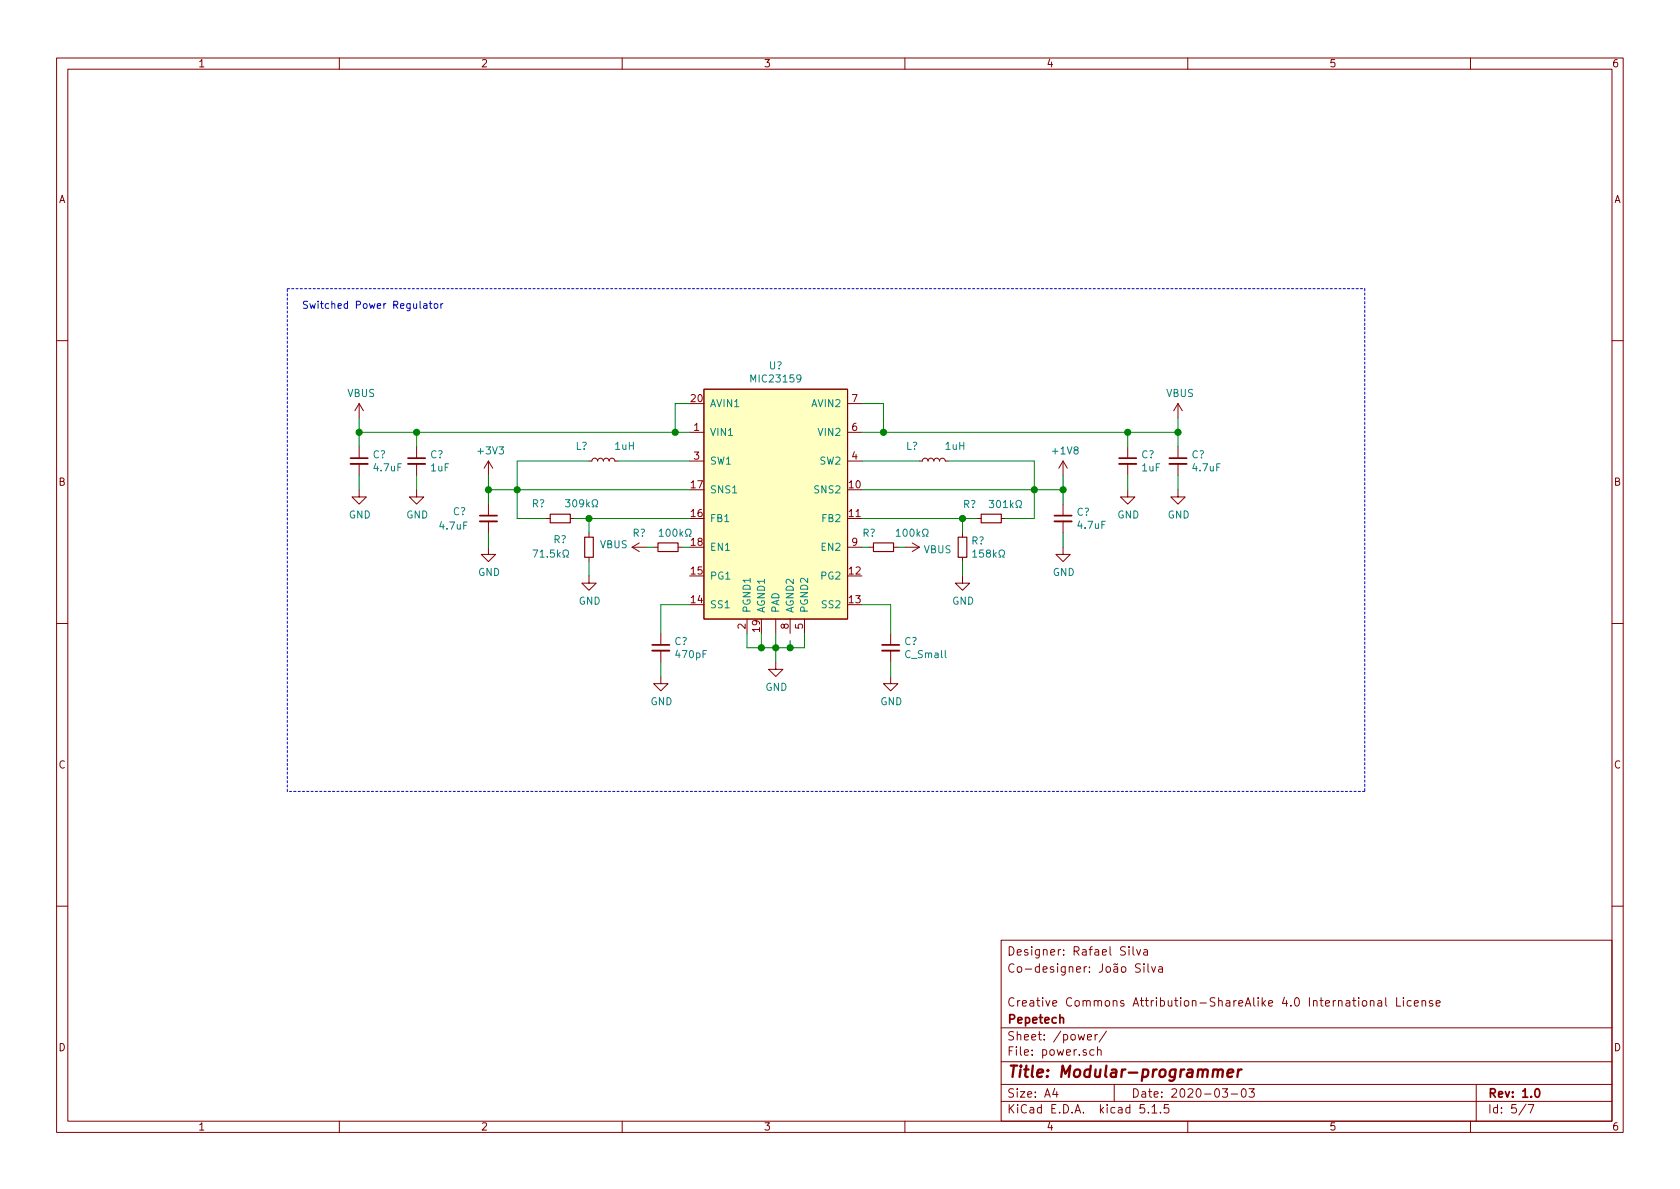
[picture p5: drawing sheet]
<svg xmlns="http://www.w3.org/2000/svg" width="297mm" height="210mm" viewBox="0 0 297 210" stroke-linecap="round" stroke-linejoin="round" font-family="sans-serif">
<g fill="none" stroke="#840000" stroke-width=".18">
<path d="M10 10.3h277v189.9h-277zM12 12.2h273v186.1h-273zM60 10.3v1.9M110 10.3v1.9M160 10.3v1.9M210 10.3v1.9M260 10.3v1.9M10 60.2h2M63.5 71.4l-.8 1.2M63.5 71.4v2.5M63.5 79v2M63.5 71.4l.8 1.2"/>
<path d="M73.7 79v2M121.9 76.4h2.6M124.5 68.8h25.4v40.7h-25.4zM149.9 76.4h2.5M149.9 71.4h2.5M199.4 79v2M208.3 71.4l-.8 1.2M208.3 71.4v2.5M208.3 79v2M208.3 71.4l.7 1.2M285 60.2h2M63.5 86.6v1.3h1.3l-1.3 1.2-1.3-1.2h1.3"/>
<path d="M63.5 82v2.1M73.7 86.6v1.3h1.2l-1.2 1.2-1.3-1.2h1.3M73.7 82v2.1M86.4 96.8v1.2h1.2l-1.2 1.3-1.3-1.3h1.3M86.4 81.5l-.8 1.3M86.4 81.5v2.6M86.4 89.1v2.1M86.4 92.2v2M86.4 81.5l.7 1.3M96.5 91.7h.8M100.8 91.7h.8M104.1 81.5h.5l.2-.3 .3-.2 .4 .1 .2 .4 .1-.3 .3-.2 .4 .1 .2 .4 .1-.3 .3-.2 .4 .1 .2 .4 .1-.3 .3-.2 .4 .1 .2 .4h.5"/>
<path d="M104.1 94.2v.8M104.1 98.5v.8M111.8 96.8h2.5M111.8 96.8l1.2 .7M113 96l-1.2 .8M115.6 96.8h.7M119.9 96.8h.7M121.9 81.5h2.6M149.9 96.8h2.5M149.9 81.5h2.5M153.7 96.8h.7M158 96.8h.7"/>
<path d="M160 96.8h2.6M161.3 96l1.3 .8M162.6 81.5h.5l.1-.3 .3-.2 .4 .1 .2 .4 .1-.3 .3-.2 .4 .1 .2 .4 .1-.3 .3-.2 .4 .1 .2 .4 .1-.3 .3-.2 .5 .1 .1 .4h.5M162.6 96.8l-1.3 .7M170.2 94.2v.8M170.2 98.5v.8M172.7 91.7h.8M177 91.7h.8M188 96.8v1.2h1.2l-1.2 1.3-1.3-1.3h1.3M188 81.5v2.6M188 89.1v2.1M188 92.2v2"/>
<path d="M188 81.5l-.8 1.3M188 81.5l.7 1.3M199.4 86.6v1.3h1.3l-1.3 1.2-1.3-1.2h1.3M199.4 82v2.1M208.3 86.6v1.3h1.2l-1.2 1.2-1.3-1.2h1.3M208.3 82v2.1M10 110.3h2M104.1 101.8v1.3h1.3l-1.3 1.3-1.2-1.3h1.2M116.8 119.6v1.3h1.3l-1.3 1.3-1.2-1.3h1.2M116.8 112v2M116.8 115.1v2M132.1 109.5v2.5"/>
<path d="M137.2 117.1v1.3h1.2l-1.2 1.2-1.3-1.2h1.3M137.2 109.5v2.5M139.7 109.5v2.5M142.2 109.5v2.5M157.5 119.6v1.3h1.2l-1.2 1.3-1.3-1.3h1.3M157.5 112v2M157.5 115.1v2M170.2 101.8v1.3h1.2l-1.2 1.3-1.3-1.3h1.3M285 110.3h2M10 160.2h2M177 166.3h108v32h-108zM199.6 167.4v.2"/>
<path d="M199.6 167.9v1M200.3 167.4v1.3l.3 .2M201 167.9l.3 1 .4-1M201.6 170.5l-.6-.1-.2 .3v.3l.7 .4v.4l-.2 .1h-.5M202.3 170.4v.2M202.3 168h.5l.1 .9M202.3 170.9v1M202.9 168.3h-.5l-.2 .2 .2 .4 .5-.1M203 170.4v1.3l.2 .2M203.6 170.9l.4 1 .3-1M204.9 171h.6v.9M205.5 171.3l-.4 .1-.3 .2 .3 .3h.4"/>
<path d="M240.9 177.1l.2-.2 .5 .2v.7l-.2 .1-.5-.1zM242.3 177.1l.2-.2 .4 .1v.9M242.3 176.9v1M243.6 177h.6l.1 .9M244.3 177.3l-.5 .1-.2 .2v.2l.2 .1 .5-.1M245 176.4v1.3l.2 .2M246.9 176.4v1.5h.7M248.1 176.4v.2M248.1 176.9v1M249.5 177l-.4-.1-.3 .3 .1 .6h.6M250.1 177.4l.7-.1-.1-.3-.4-.1-.2 .2v.7h.6M251.4 177.1l.2-.2 .4 .1 .1 .9"/>
<path d="M251.4 176.9v1M253.3 177a.37 .37 0 0 0-.6 .1l.1 .3 .5 .1 .1 .1-.3 .3-.4-.1M253.9 177.4l.7-.1v-.3l-.5-.1-.2 .2 .1 .7h.6M285 160.2h2M60 198.3v1.9M110 198.3v1.9M160 198.3v1.9M177 194.8h108M177 191.8h108M177 187.8h108M177 181.8h108M186.5 192.5l-.4 1h1"/>
<path d="M186.8 193v1M192.3 183.4l.7-.1-.1-.3-.4-.1-.2 .2v.7h.6M193.4 185.7l-.4-.1-.3 .3 .1 .6 .2 .1 .4-.1M193.6 182.9v1M194.1 185.7l.2-.1 .3 .1 .1 .9M194.1 182.9l-.5 .3M194.1 185.1v1.5M195.6 182.3l-1.3 2M197 191.8v3M202.3 195.3h-.7l-.1 .7 .3-.1 .5 .1 .1 .2-.1 .5-.2 .1-.6-.1M203 196.7v.1M203.7 195.8l.4-.5v1.5"/>
<path d="M203.7 196.8h.8M205.2 196.7v.1M206.6 195.3h-.7l-.1 .7 .2-.1 .6 .1 .1 .2-.1 .5-.2 .1-.6-.1M210 198.3v1.9M216.1 192.5h.9l-.4 .6 .4 .1v.7l-.2 .1-.7-.1M217.7 193.5h1.1M219.6 192.7l.4-.2a.94 .94 0 0 1 0 1.5 .82 .82 0 0 1-.4-1.3zM220.8 192.5h1l-.5 .6 .4 .1v.7l-.2 .1-.7-.1M260 198.3v1.9M261 191.8v6.5M269.8 195.2l-1.2 2M270.2 195.3h1l-.6 1.5"/>
</g>
<path d="M62 81h3M72.1 81h3.1M84.8 91.2h3.1M186.4 91.2h3.1M197.9 81h3M206.8 81h3M115.3 114h3.1M156 114h3M187.4 180.1l.2-.2 .4 .1v.9M271.5 192.7l.2-.2a.81 .81 0 0 1 .6 .6 .81 .81 0 0 1-.3 .8l-.1 .1a.79 .79 0 0 1-.4-1.3z" fill="none" stroke="#840000" stroke-width=".3"/>
<path d="M214.5 189.3a.5 .5 0 0 1 .9 .1l-.2 1M215.4 189.4a.47 .47 0 0 1 .4-.3 .47 .47 0 0 1 .4 .3l-.1 1M217 189.8l1-.2v-.4l-.6-.1-.3 .3v.9l.1 .1 .6-.1M218.9 189.1l-.1 1.3M219.5 189.1a.55 .55 0 0 0-.6 .4" fill="none" stroke="#840000" stroke-width=".41"/>
<path d="M62 82h3M72.1 82h3.1M84.8 92.2h3.1M186.4 92.2h3.1M197.9 82h3M206.8 82h3M115.3 115.1h3.1M156 115.1h3" fill="none" stroke="#840000" stroke-width=".33"/>
<path d="M97.3 90.9h3.5v1.6h-3.5zM103.4 95h1.5v3.5h-1.5zM116.3 96h3.6v1.5h-3.6zM154.4 96h3.6v1.5h-3.6zM169.4 95h1.5v3.5h-1.5zM173.5 90.9h3.5v1.6h-3.5z" fill="none" stroke="#840000" stroke-width=".2"/>
<g fill="none" stroke="#008484" stroke-width=".18">
<path d="M94.2 97.3h.9l-.6 1.2M99.5 98.5h.3v-.2a.54 .54 0 0 1-.2-.8 .54 .54 0 0 1 .7-.2 .59 .59 0 0 1-.1 1v.2h.3M100 88.4h.8l-.4 .4 .3 .2v.6h-.5l-.2-.1M104.7 89.6h.3v-.2a.55 .55 0 0 1-.3-.8 .55 .55 0 0 1 .9-.1l.1 .2a.53 .53 0 0 1-.3 .7v.2h.3M116.6 93.9l.3-.3v1.2M116.6 94.8h.7M121.2 94.8h.3v-.2a.55 .55 0 0 1-.2-.8 .55 .55 0 0 1 .8-.1l.1 .2a.53 .53 0 0 1-.3 .7v.2h.3M158.5 93.9l.3-.3v1.2M158.5 94.8h.7M163.1 94.8h.3v-.2a.55 .55 0 0 1-.2-.8 .55 .55 0 0 1 .8-.1l.1 .2a.53 .53 0 0 1-.3 .7v.2h.3M172 97.6l.3-.3v1.2M172 98.5h.7"/>
<path d="M174.9 88.5h.8l-.4 .5 .3 .1v.6l-.5 .1-.2-.2M176.6 98.5h.3v-.2a.55 .55 0 0 1-.2-.8 .55 .55 0 0 1 .8-.1l.1 .2a.53 .53 0 0 1-.3 .7v.2h.3M179.6 89.8h.3v-.3a.55 .55 0 0 1-.2-.8 .55 .55 0 0 1 .8 0l.1 .1a.53 .53 0 0 1-.3 .7v.3h.3"/>
</g>
<path d="M124.5 68.8h25.4v40.7h-25.4z" fill="#ffffc2" stroke="#ffffc2" stroke-width=".18"/>
<path d="M50.8 51h190.5M241.3 51v88.9M50.8 139.9v-88.9M241.3 139.9h-190.5" fill="none" stroke="#0000c2" stroke-width=".18" stroke-dasharray=".4 .4"/>
<g fill="none" stroke="#008400" stroke-width=".18">
<path d="M63.5 73.9v5.1M63.5 76.4h58.4M73.7 76.4v2.6M121.9 71.4h-2.5v5M152.4 76.4h55.9M152.4 71.4h3.8v5M199.4 76.4v2.6M208.3 73.9v5.1M63.5 84.1v2.5M73.7 84.1v2.5M86.4 86.6h35.5M86.4 84.1v5"/>
<path d="M86.4 94.2v2.6M101.6 91.7h20.3M104.1 81.5h-12.7v10.2h5.1M104.1 91.7v2.5M104.1 99.3v2.5M109.2 81.5h12.7M114.3 96.8h1.3M120.6 96.8h1.3M152.4 91.7h20.3M152.4 86.6h35.6M152.4 81.5h10.2M152.4 96.8h1.3"/>
<path d="M158.7 96.8h1.3M167.6 81.5h15.3v10.2h-5.1M170.2 91.7v2.5M170.2 99.3v2.5M188 84.1v5M188 94.2v2.6M199.4 84.1v2.5M208.3 84.1v2.5M116.8 117.1v2.5M121.9 106.9h-5.1v5.1M132.1 112v2.5h10.1v-2.5M134.6 112v2.5"/>
<path d="M137.2 112v5.1M139.7 113.3v1.2M152.4 106.9h5.1v5.1M157.5 117.1v2.5"/>
</g>
<path d="M74.9 53.7h.5l.1 .8M75.5 54h-.4l-.2 .2v.3h.6M75.9 53.7h.5M76.1 53.3v1.1l.3 .1M76.9 53.7h.3l.2 .2-.1 .6h-.3l-.2-.1zM78 53.7v.8M78.3 53.7l-.3 .2" fill="none" stroke="#0000c2" stroke-width=".18"/>
<g fill="#008400" stroke="#008400" stroke-width=".25">
<circle cx="208.3" cy="76.4" r=".51"/>
<circle cx="139.7" cy="114.5" r=".51"/>
<circle cx="63.5" cy="76.4" r=".51"/>
<circle cx="156.2" cy="76.4" r=".51"/>
<circle cx="137.2" cy="114.5" r=".51"/>
<circle cx="73.7" cy="76.4" r=".51"/>
<circle cx="134.6" cy="114.5" r=".51"/>
<circle cx="86.4" cy="86.6" r=".51"/>
<circle cx="104.1" cy="91.7" r=".51"/>
<circle cx="199.4" cy="76.4" r=".51"/>
<circle cx="91.4" cy="86.6" r=".51"/>
<circle cx="119.4" cy="76.4" r=".51"/>
<circle cx="170.2" cy="91.7" r=".51"/>
<circle cx="188" cy="86.6" r=".51"/>
<circle cx="182.9" cy="86.6" r=".51"/>
</g>
<text font-size="2.8" fill="#840000" x="178" y="190.5">Title: Modular-programmer</text>
<g font-size="2.1" fill="#840000">
<text x="178" y="172">Co-designer: João Silva</text>
<text x="178" y="169">Designer: Rafael Silva</text>
<text x="178" y="178">Creative Commons Attribution-ShareAlike 4.0 International License</text>
<text x="178" y="184">Sheet: /power/</text>
<text x="178" y="181">Pepetech</text>
<text x="178" y="186.7">File: power.sch</text>
<text x="178" y="196.9">KiCad E.D.A. kicad 5.1.5</text>
<text x="178" y="194.1">Size: A4</text>
<text x="200" y="194.1">Date: 2020-03-03</text>
<text x="263" y="194.1">Rev: 1.0</text>
<text x="263" y="196.9">Id: 5/7</text>
</g>
<g font-size="1.8" fill="#840000">
<text x="35" y="11.9">1</text>
<text x="85" y="11.9">2</text>
<text x="135" y="11.9">3</text>
<text x="185" y="11.9">4</text>
<text x="235" y="11.9">5</text>
<text x="285" y="11.9">6</text>
<text x="10.4" y="35.9">A</text>
<text x="285.4" y="35.9">A</text>
<text x="122.2" y="71.1">20</text>
<text x="150.6" y="71.1">7</text>
<text x="122.7" y="76.2">1</text>
<text x="150.6" y="76.2">6</text>
<text x="122.7" y="81.3">3</text>
<text x="150.6" y="81.3">4</text>
<text x="10.4" y="85.9">B</text>
<text x="122.2" y="86.4">17</text>
<text x="150.2" y="86.4">10</text>
<text x="285.4" y="85.9">B</text>
<text x="122.2" y="91.4">16</text>
<text x="150.2" y="91.4">11</text>
<text x="122.2" y="101.6">15</text>
<text x="122.2" y="96.5">18</text>
<text x="150.2" y="101.6">12</text>
<text x="150.6" y="96.5">9</text>
<text x="122.2" y="106.7">14</text>
<text x="150.2" y="106.7">13</text>
<text x="131.8" y="111.2" transform="rotate(-90 131.8 111.2)">2</text>
<text x="134.4" y="111.7" transform="rotate(-90 134.4 111.7)">19</text>
<text x="139.4" y="111.2" transform="rotate(-90 139.4 111.2)">8</text>
<text x="142" y="111.2" transform="rotate(-90 142 111.2)">5</text>
<text x="10.4" y="135.9">C</text>
<text x="285.4" y="135.9">C</text>
<text x="10.4" y="185.9">D</text>
<text x="285.4" y="185.9">D</text>
<text x="35" y="199.9">1</text>
<text x="85" y="199.9">2</text>
<text x="135" y="199.9">3</text>
<text x="185" y="199.9">4</text>
<text x="235" y="199.9">5</text>
<text x="285" y="199.9">6</text>
</g>
<text font-size="1.8" fill="#0000c2" x="53.3" y="54.6">Switched Power Regulator</text>
<g font-size="1.8" fill="#008484">
<text x="136" y="65.3">U?</text>
<text x="61.4" y="70.2">VBUS</text>
<text x="133.1" y="67.6">MIC23159</text>
<text x="206.2" y="70.2">VBUS</text>
<text x="125.5" y="77.1">VIN1</text>
<text x="125.5" y="72">AVIN1</text>
<text x="143.6" y="72">AVIN2</text>
<text x="144.9" y="77.1">VIN2</text>
<text x="65.9" y="81">C?</text>
<text x="66.2" y="83.4">4.7uF</text>
<text x="76.1" y="81">C?</text>
<text x="76.2" y="83.4">1uF</text>
<text x="84.7" y="80.4">+3V3</text>
<text x="101.8" y="79.5">L?</text>
<text x="108.8" y="79.5">1uH</text>
<text x="125.5" y="82.2">SW1</text>
<text x="145" y="82.2">SW2</text>
<text x="160.2" y="79.5">L?</text>
<text x="167.2" y="79.5">1uH</text>
<text x="186.3" y="80.4">+1V8</text>
<text x="201.8" y="81">C?</text>
<text x="202" y="83.4">1uF</text>
<text x="210.7" y="81">C?</text>
<text x="211" y="83.4">4.7uF</text>
<text x="94.1" y="89.7">R?</text>
<text x="100.9" y="89.7">309k</text>
<text x="125.5" y="87.2">SNS1</text>
<text x="144.2" y="87.2">SNS2</text>
<text x="170.3" y="89.8">R?</text>
<text x="175.8" y="89.8">301k</text>
<text x="61.7" y="91.7">GND</text>
<text x="71.8" y="91.7">GND</text>
<text x="77.9" y="93.6">4.7uF</text>
<text x="80.1" y="91.1">C?</text>
<text x="111.9" y="94.9">R?</text>
<text x="117.4" y="94.9">100k</text>
<text x="125.5" y="92.3">FB1</text>
<text x="145.5" y="92.3">FB2</text>
<text x="152.5" y="94.9">R?</text>
<text x="159.3" y="94.9">100k</text>
<text x="190.4" y="91.2">C?</text>
<text x="190.7" y="93.5">4.7uF</text>
<text x="197.6" y="91.7">GND</text>
<text x="206.5" y="91.7">GND</text>
<text x="84.5" y="101.8">GND</text>
<text x="95.2" y="98.6">71.5k</text>
<text x="97.9" y="96.1">R?</text>
<text x="106.1" y="96.9">VBUS</text>
<text x="125.5" y="97.4">EN1</text>
<text x="145.4" y="97.4">EN2</text>
<text x="163.3" y="97.8">VBUS</text>
<text x="171.8" y="96.3">R?</text>
<text x="172.8" y="98.6">158k</text>
<text x="186.1" y="101.8">GND</text>
<text x="102.3" y="106.9">GND</text>
<text x="125.5" y="107.6">SS1</text>
<text x="125.5" y="102.5">PG1</text>
<text x="145.3" y="102.5">PG2</text>
<text x="145.5" y="107.6">SS2</text>
<text x="168.4" y="106.9">GND</text>
<text x="132.7" y="108.5" transform="rotate(-90 132.7 108.5)">PGND1</text>
<text x="135.3" y="108.5" transform="rotate(-90 135.3 108.5)">AGND1</text>
<text x="137.8" y="108.5" transform="rotate(-90 137.8 108.5)">PAD</text>
<text x="140.3" y="108.5" transform="rotate(-90 140.3 108.5)">AGND2</text>
<text x="142.9" y="108.5" transform="rotate(-90 142.9 108.5)">PGND2</text>
<text x="119.3" y="114.1">C?</text>
<text x="119.6" y="116.4">470pF</text>
<text x="159.9" y="114.1">C?</text>
<text x="160.2" y="116.4">C_Small</text>
<text x="115" y="124.7">GND</text>
<text x="135.3" y="122.2">GND</text>
<text x="155.7" y="124.7">GND</text>
</g>
</svg>
